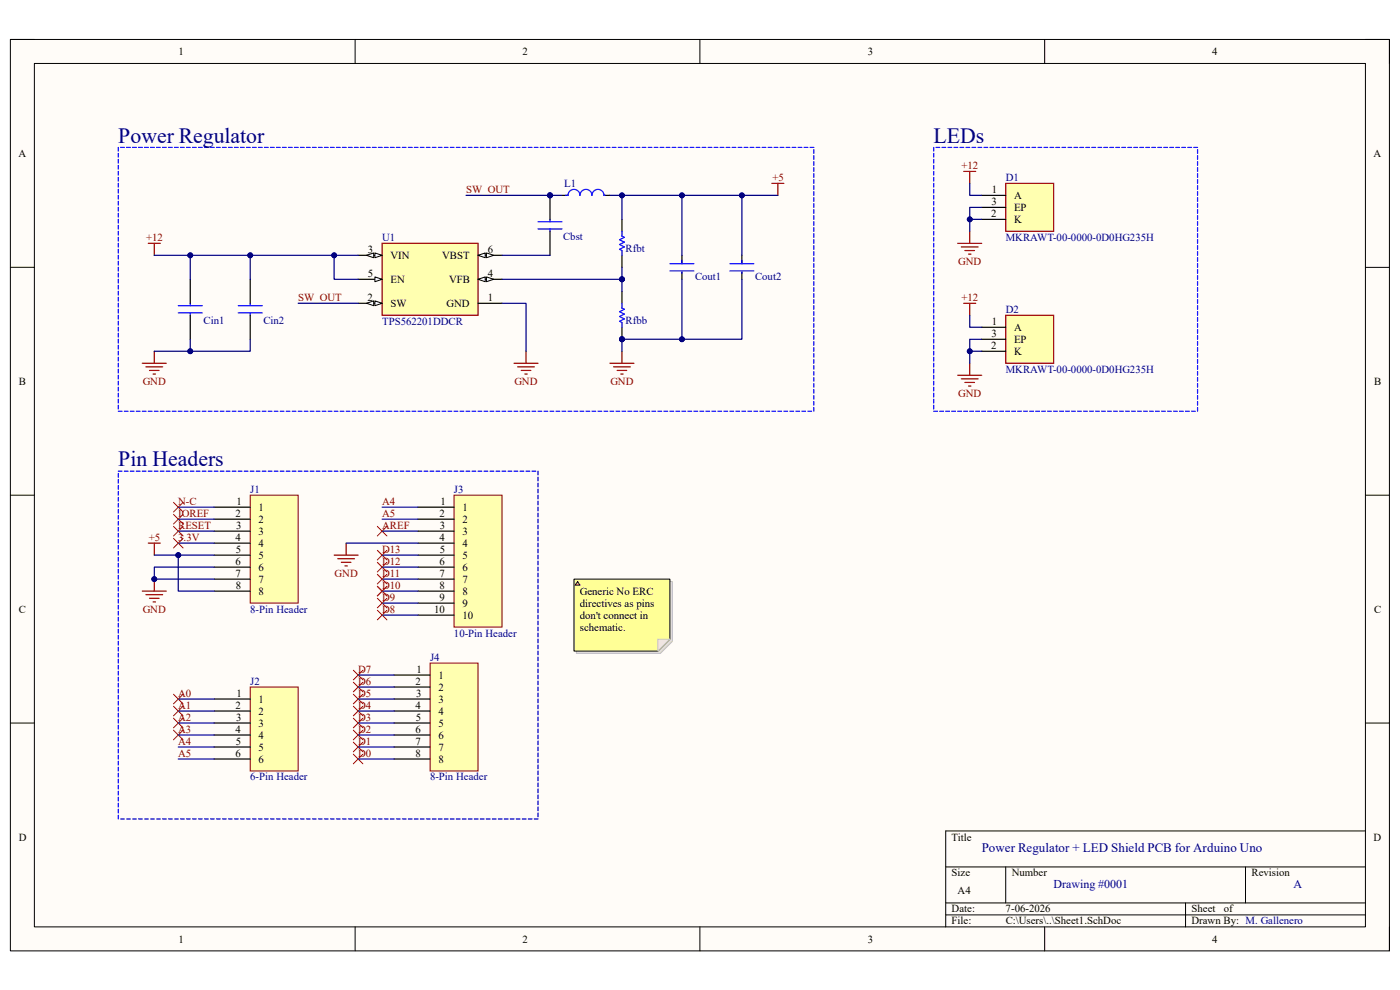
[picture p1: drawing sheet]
<svg xmlns="http://www.w3.org/2000/svg" width="297mm" height="210mm" viewBox="0 0 297 210" stroke-linecap="round" stroke-linejoin="round" font-family="sans-serif">
<path d="M2.2 8.4h292.6v193.3h-292.6z" fill-rule="evenodd" fill="#fffcf8"/>
<path d="M2.2 8.4h292.6v193.3h-292.6z" fill="none" stroke="#000" stroke-width=".21"/>
<path d="M7.3 13.5h282.4v183.1h-282.4z" fill-rule="evenodd" fill="#fffcf8"/>
<g fill="none" stroke="#000" stroke-width=".21">
<path d="M2.2 8.4h5.1M7.3 13.5h282.4v183.1h-282.4zM75.3 8.4v5.1M148.5 8.4v5.1M221.6 8.4v5.1M289.7 8.4h5.1v5.1M2.2 56.7h5.1M289.7 56.7h5.1M2.2 105h5.1M289.7 105.1h5.1M2.2 153.4h5.1M289.7 153.4h5.1"/>
<path d="M289.7 176.3h-89.1v20.3M75.3 196.6v5.1M148.5 196.6v5.1M200.6 183.9h89.1M200.6 191.5h89.1M200.6 194.1h89.1M213.4 183.9v7.6M221.6 196.6v5.1M251.5 191.5v5.1M264.2 183.9v7.6M294.8 196.6v5.1"/>
</g>
<path d="M213.4 38.9h10.1v10.2h-10.1z" fill-rule="evenodd" fill="#ffffb0"/>
<path d="M213.4 38.9h10.1v10.2h-10.1z" fill="none" stroke="#800000" stroke-width=".25"/>
<path d="M208.3 41.4h5.1M208.3 46.5h5.1M208.3 44h5.1" fill="none" stroke="#000" stroke-width=".25"/>
<path d="M213.4 66.9h10.1v10.2h-10.1z" fill-rule="evenodd" fill="#ffffb0"/>
<path d="M213.4 66.9h10.1v10.2h-10.1z" fill="none" stroke="#800000" stroke-width=".25"/>
<path d="M208.3 69.4h5.1M208.3 74.5h5.1M208.3 72h5.1" fill="none" stroke="#000" stroke-width=".25"/>
<path d="M81.1 51.6h20.3v15.3h-20.3z" fill-rule="evenodd" fill="#ffffb0"/>
<path d="M81.1 51.6h20.3v15.3h-20.3z" fill="none" stroke="#800000" stroke-width=".25"/>
<path d="M76 54.2h5.1" fill="none" stroke="#000" stroke-width=".25"/>
<path d="M79.5 53.7l1.6 .5-1.6 .5z" fill="#f8fcff"/>
<path d="M79.5 53.7l1.6 .5-1.6 .5z" fill="none" stroke="#000" stroke-width=".21"/>
<path d="M77.8 54.2l1.5-.5v1z" fill="#f8fcff"/>
<path d="M77.8 54.2l1.5-.5v1z" fill="none" stroke="#000" stroke-width=".21"/>
<path d="M76 59.3h5.1" fill="none" stroke="#000" stroke-width=".25"/>
<path d="M79.5 58.7l1.6 .6-1.6 .5z" fill="#f8fcff"/>
<path d="M79.5 58.7l1.6 .6-1.6 .5z" fill="none" stroke="#000" stroke-width=".21"/>
<path d="M76 64.3h5.1" fill="none" stroke="#000" stroke-width=".25"/>
<path d="M79.5 63.8l1.6 .5-1.6 .5z" fill="#f8fcff"/>
<path d="M79.5 63.8l1.6 .5-1.6 .5z" fill="none" stroke="#000" stroke-width=".21"/>
<path d="M77.8 64.3l1.5-.5v1z" fill="#f8fcff"/>
<path d="M77.8 64.3l1.5-.5v1z" fill="none" stroke="#000" stroke-width=".21"/>
<path d="M101.4 54.2h5.1" fill="none" stroke="#000" stroke-width=".25"/>
<path d="M101.4 54.2l1.5-.5v1z" fill="#f8fcff"/>
<path d="M101.4 54.2l1.5-.5v1z" fill="none" stroke="#000" stroke-width=".21"/>
<path d="M103.2 53.7l1.5 .5-1.5 .5z" fill="#f8fcff"/>
<path d="M103.2 53.7l1.5 .5-1.5 .5z" fill="none" stroke="#000" stroke-width=".21"/>
<path d="M101.4 59.3h5.1" fill="none" stroke="#000" stroke-width=".25"/>
<path d="M101.4 59.3l1.5-.6v1.1z" fill="#f8fcff"/>
<path d="M101.4 59.3l1.5-.6v1.1z" fill="none" stroke="#000" stroke-width=".21"/>
<path d="M103.2 58.7l1.5 .6-1.5 .5z" fill="#f8fcff"/>
<path d="M103.2 58.7l1.5 .6-1.5 .5z" fill="none" stroke="#000" stroke-width=".21"/>
<path d="M101.4 64.3h5.1" fill="none" stroke="#000" stroke-width=".25"/>
<path d="M31.5 51.6h2.5M32.7 51.6v2.6M30.2 77.1h5.1M31 77.8h3.5M31.7 78.6h2M32.5 79.3h.5M32.7 74.5v2.6M109.1 77.1h5M109.8 77.8h3.6M110.6 78.6h2M111.3 79.3h.5M111.6 74.5v2.6" fill="none" stroke="#800000" stroke-width=".25"/>
<circle cx="116.7" cy="41.4" r=".51" fill="#000080"/>
<circle cx="116.7" cy="41.4" r=".51" fill="none" stroke="#000080" stroke-width=".21"/>
<path d="M114.1 48.6h5.1M114.1 47h5.1M116.7 46.5v.5M116.7 48.6v.5" fill="none" stroke="#00f" stroke-width=".25"/>
<path d="M116.7 41.4v5.1M116.7 49.1v5.1" fill="none" stroke="#000" stroke-width=".25"/>
<circle cx="116.7" cy="41.4" r=".51" fill="#000080"/>
<circle cx="116.7" cy="41.4" r=".51" fill="none" stroke="#000080" stroke-width=".21"/>
<g fill="none" stroke="#00f" stroke-width=".25">
<path d="M142.1 55.9h5.1M142.1 57.5h5.1M144.7 55.2v.7M144.7 57.7v.3M154.8 55.9h5.1M154.8 57.5h5.1M157.4 55.2v.7M157.4 57.7v.3M37.8 66.4h5.1M37.8 64.8h5.1M40.4 64.3v.5M40.4 66.4v.5"/>
<path d="M50.5 66.4h5.1M50.5 64.8h5.1M53.1 64.3v.5M53.1 66.4v.5"/>
</g>
<path d="M40.4 59.3v5M53.1 59.3v5M144.7 54.2v1.7M144.7 57.7v1.6M157.4 54.2v1.7M157.4 57.7v1.6M40.4 66.9v5.1M53.1 66.9v5.1" fill="none" stroke="#000" stroke-width=".25"/>
<path d="M163.7 38.9h2.6M165 38.9v2.5M129.4 77.1h5.1M130.2 77.8h3.5M130.9 78.6h2.1M131.7 79.3h.5M131.9 74.5v2.6" fill="none" stroke="#800000" stroke-width=".25"/>
<circle cx="131.9" cy="72" r=".51" fill="#000080"/>
<circle cx="131.9" cy="72" r=".51" fill="none" stroke="#000080" stroke-width=".21"/>
<path d="M131.9 61.8v2.5M131.9 69.4v2.6" fill="none" stroke="#000" stroke-width=".25"/>
<circle cx="131.9" cy="72" r=".51" fill="#000080"/>
<circle cx="131.9" cy="72" r=".51" fill="none" stroke="#000080" stroke-width=".21"/>
<path d="M120 41.4h.5a1.27 1.27 0 0 1 1.3-1.2 1.27 1.27 0 0 1 1.2 1.2 1.27 1.27 0 0 1 1.3-1.2 1.27 1.27 0 0 1 1.3 1.2 1.27 1.27 0 0 1 1.3-1.2 1.27 1.27 0 0 1 1.2 1.2h.3M131.9 49.1v1l.6 .3-1.1 .5 1.1 .5-1.1 .5 1.1 .5-1.1 .5 .5 .2v1.1M131.9 64.3v1.1l.6 .2-1.1 .5 1.1 .5-1.1 .5 1.1 .5-1.1 .6 .5 .2v1" fill="none" stroke="#00f" stroke-width=".25"/>
<path d="M119.2 41.4h1.3M128.1 41.4h1.3M131.9 46.5v2.6M131.9 54.2v2.5" fill="none" stroke="#000" stroke-width=".25"/>
<g fill="none" stroke="#800000" stroke-width=".25">
<path d="M204.4 36.4h2.6M205.7 36.4v2.5M203.2 51.6h5.1M203.9 52.4h3.6M204.7 53.1h2M205.5 53.9h.5M205.7 49.1v2.5M203.2 79.6h5.1M204.4 64.3h2.6M205.7 64.3v2.6M205.7 77.1v2.5M203.9 80.4h3.6"/>
<path d="M204.7 81.1h2M205.5 81.9h.5"/>
</g>
<path d="M53.1 145.7h10.2v17.9h-10.2z" fill-rule="evenodd" fill="#ffffb0"/>
<path d="M53.1 145.7h10.2v17.9h-10.2z" fill="none" stroke="#800000" stroke-width=".21"/>
<path d="M45.5 148.3h7.6M45.5 150.8h7.6M45.5 153.4h7.6M45.5 155.9h7.6M45.5 158.5h7.6M45.5 161h7.6" fill="none" stroke="#000" stroke-width=".25"/>
<path d="M53.1 105h10.2v22.9h-10.2z" fill-rule="evenodd" fill="#ffffb0"/>
<path d="M53.1 105h10.2v22.9h-10.2z" fill="none" stroke="#800000" stroke-width=".21"/>
<path d="M45.5 107.6h7.6M45.5 110.1h7.6M45.5 112.7h7.6M45.5 115.2h7.6M45.5 117.8h7.6M45.5 120.3h7.6M45.5 122.9h7.6M45.5 125.4h7.6" fill="none" stroke="#000" stroke-width=".25"/>
<path d="M91.2 140.7h10.2v22.9h-10.2z" fill-rule="evenodd" fill="#ffffb0"/>
<path d="M91.2 140.7h10.2v22.9h-10.2z" fill="none" stroke="#800000" stroke-width=".21"/>
<path d="M83.6 143.2h7.6M83.6 145.7h7.6M83.6 148.3h7.6M83.6 150.8h7.6M83.6 153.4h7.6M83.6 155.9h7.6M83.6 158.5h7.6M83.6 161h7.6" fill="none" stroke="#000" stroke-width=".25"/>
<path d="M96.3 105h10.2v28h-10.2z" fill-rule="evenodd" fill="#ffffb0"/>
<path d="M96.3 105h10.2v28h-10.2z" fill="none" stroke="#800000" stroke-width=".21"/>
<path d="M88.7 107.6h7.6M88.7 110.1h7.6M88.7 112.7h7.6M88.7 115.2h7.6M88.7 117.8h7.6M88.7 120.3h7.6M88.7 122.9h7.6M88.7 125.4h7.6M88.7 127.9h7.6M88.7 130.5h7.6" fill="none" stroke="#000" stroke-width=".25"/>
<path d="M30.2 125.4h5.1M31 126.2h3.5M31.7 126.9h2.1M32.5 127.7h.5M32.7 122.9v2.5" fill="none" stroke="#800000" stroke-width=".25"/>
<circle cx="32.7" cy="122.9" r=".51" fill="#000080"/>
<circle cx="32.7" cy="122.9" r=".51" fill="none" stroke="#000080" stroke-width=".21"/>
<path d="M31.5 115.2h2.5M32.7 115.2v2.6M70.9 117.8h5.1M71.7 118.5h3.5M72.4 119.3h2.1M73.4 115.2v2.6M73.2 120.1h.5" fill="none" stroke="#800000" stroke-width=".25"/>
<g fill="none" stroke="#f00" stroke-width=".21">
<path d="M36.8 106.6l2 2M36.8 109.1l2 2.1M36.8 111.7l2 2M36.8 114.2l2 2M38.8 106.6l-2 2M38.8 109.1l-2 2.1M38.8 111.7l-2 2M38.8 114.2l-2 2M80.1 111.7l2 2M80.1 116.7l2 2.1M80.1 119.3l2 2M82.1 111.7l-2 2"/>
<path d="M82.1 116.7l-2 2.1M82.1 119.3l-2 2M80.1 121.8l2 2.1M80.1 124.4l2 2M80.1 126.9l2 2.1M80.1 129.5l2 2M82.1 121.8l-2 2.1M82.1 124.4l-2 2M82.1 126.9l-2 2.1M82.1 129.5l-2 2M36.8 147.3l2 2M36.8 149.8l2 2.1"/>
<path d="M36.8 152.4l2 2M36.8 154.9l2 2M38.8 154.9l-2 2M38.8 147.3l-2 2M38.8 149.8l-2 2.1M38.8 152.4l-2 2M75 142.2l2 2M75 144.7l2 2.1M75 147.3l2 2M75 149.8l2 2.1M75 152.4l2 2M75 154.9l2 2"/>
<path d="M75 157.5l2 2M75 160l2 2M77 142.2l-2 2M77 144.7l-2 2.1M77 147.3l-2 2M77 149.8l-2 2.1M77 152.4l-2 2M77 154.9l-2 2M77 157.5l-2 2M77 160l-2 2"/>
</g>
<g fill="none" stroke="#00f" stroke-width=".25">
<path d="M25.1 31.3v.8M25.1 32.5v.8M25.1 33.8v.8M25.1 35.1v.8M25.1 36.4v.8M25.1 37.6v.8M25.1 38.9v.8M25.6 31.3h.8M26.8 31.3h.8M28.1 31.3h.8M29.4 31.3h.8M30.7 31.3h.8"/>
<path d="M31.9 31.3h.8M33.2 31.3h.8M34.5 31.3h.8M35.8 31.3h.7M37 31.3h.8M38.3 31.3h.8M39.6 31.3h.8M40.8 31.3h.8M42.1 31.3h.8M43.4 31.3h.8M44.7 31.3h.8M45.9 31.3h.8"/>
<path d="M47.2 31.3h.8M48.5 31.3h.8M49.7 31.3h.8M51 31.3h.8M52.3 31.3h.8M53.6 31.3h.8M54.8 31.3h.8M56.1 31.3h.8M57.4 31.3h.8M58.6 31.3h.8M59.9 31.3h.8M61.2 31.3h.8"/>
<path d="M62.5 31.3h.8M63.7 31.3h.8M65 31.3h.8M66.3 31.3h.8M67.6 31.3h.7M68.8 31.3h.8M70.1 31.3h.8M71.4 31.3h.8M72.6 31.3h.8M73.9 31.3h.8M75.2 31.3h.8M76.5 31.3h.8"/>
<path d="M77.7 31.3h.8M79 31.3h.8M80.3 31.3h.8M81.5 31.3h.8M82.8 31.3h.8M84.1 31.3h.8M85.4 31.3h.8M86.6 31.3h.8M87.9 31.3h.8M89.2 31.3h.8M90.5 31.3h.7M91.7 31.3h.8"/>
<path d="M93 31.3h.8M94.3 31.3h.8M95.5 31.3h.8M96.8 31.3h.8M98.1 31.3h.8M99.4 31.3h.7M100.6 31.3h.8M101.9 31.3h.8M103.2 31.3h.8M104.4 31.3h.8M105.7 31.3h.8M107 31.3h.8"/>
<path d="M108.3 31.3h.8M109.5 31.3h.8M110.8 31.3h.8M112.1 31.3h.8M113.3 31.3h.8M114.6 31.3h.8M115.9 31.3h.8M117.2 31.3h.8M118.4 31.3h.8M119.7 31.3h.8M121 31.3h.8M122.2 31.3h.8"/>
<path d="M123.5 31.3h.8M124.8 31.3h.8M126.1 31.3h.8M127.3 31.3h.8M128.6 31.3h.8M129.9 31.3h.8M131.2 31.3h.7M132.4 31.3h.8M133.7 31.3h.8M135 31.3h.8M136.2 31.3h.8M137.5 31.3h.8"/>
<path d="M138.8 31.3h.8M140.1 31.3h.8M141.3 31.3h.8M142.6 31.3h.8M143.9 31.3h.8M145.1 31.3h.8M146.4 31.3h.8M147.7 31.3h.8M149 31.3h.8M150.2 31.3h.8M151.5 31.3h.8M152.8 31.3h.8"/>
<path d="M154 31.3h.8M155.3 31.3h.8M156.6 31.3h.8M157.9 31.3h.8M159.1 31.3h.8M160.4 31.3h.8M161.7 31.3h.8M163 31.3h.7M164.2 31.3h.8M165.5 31.3h.8M166.8 31.3h.8M168 31.3h.8"/>
<path d="M169.3 31.3h.8M170.6 31.3h.8M171.9 31.3h.8M172.7 31.7v.8M172.7 33v.8M172.7 34.3v.8M172.7 35.6v.8M172.7 36.8v.8M172.7 38.1v.8M172.7 39.4v.8M198.1 31.3v.8M198.1 32.5v.8"/>
<path d="M198.1 33.8v.8M198.1 35.1v.8M198.1 36.4v.8M198.1 37.6v.8M198.1 38.9v.8M198.6 31.3h.8M199.8 31.3h.8M201.1 31.3h.8M202.4 31.3h.8M203.7 31.3h.7M204.9 31.3h.8M206.2 31.3h.8"/>
<path d="M207.5 31.3h.8M208.7 31.3h.8M210 31.3h.8M211.3 31.3h.8M212.6 31.3h.8M213.8 31.3h.8M215.1 31.3h.8M216.4 31.3h.8M217.6 31.3h.9M218.9 31.3h.8M220.2 31.3h.8M221.5 31.3h.8"/>
<path d="M222.7 31.3h.8M224 31.3h.8M225.3 31.3h.8M226.6 31.3h.8M227.8 31.3h.8M229.1 31.3h.8M230.4 31.3h.8M231.6 31.3h.8M232.9 31.3h.8M234.2 31.3h.8M235.5 31.3h.8M236.7 31.3h.8"/>
<path d="M238 31.3h.8M239.3 31.3h.8M240.5 31.3h.8M241.8 31.3h.8M243.1 31.3h.8M244.4 31.3h.8M245.6 31.3h.8M246.9 31.3h.8M248.2 31.3h.8M249.4 31.3h.8M250.7 31.3h.8M252 31.3h.8"/>
<path d="M253.3 31.3h.8M254.1 31.7v.8M254.1 33v.8M254.1 34.3v.8M254.1 35.6v.8M254.1 36.8v.8M254.1 38.1v.8M254.1 39.4v.8M25.1 40.2v.8M25.1 41.4v.8M25.1 42.7v.8M25.1 44v.8"/>
<path d="M25.1 45.3v.8M25.1 46.5v.8M25.1 47.8v.8M25.1 49.1v.8M25.1 50.3v.8M25.1 51.6v.8M25.1 52.9v.8M25.1 54.2v.8M25.1 55.4v.8M25.1 56.7v.8M25.1 58v.8M25.1 59.3v.7"/>
<path d="M172.7 40.7v.7M172.7 41.9v.8M172.7 43.2v.8M172.7 44.5v.8M172.7 45.7v.8M172.7 47v.8M172.7 48.3v.8M172.7 49.6v.8M172.7 50.8v.8M172.7 52.1v.8M172.7 53.4v.8M172.7 54.6v.8"/>
<path d="M172.7 55.9v.8M172.7 57.2v.8M172.7 58.5v.8M172.7 59.7v.8M198.1 40.2v.8M198.1 41.4v.8M198.1 42.7v.8M198.1 44v.8M198.1 45.3v.8M198.1 46.5v.8M198.1 47.8v.8M198.1 49.1v.8"/>
<path d="M198.1 50.4v.7M198.1 51.6v.8M198.1 52.9v.8M198.1 54.2v.8M198.1 55.4v.8M198.1 56.7v.8M198.1 58v.8M198.1 59.3v.7M254.1 40.7v.7M254.1 41.9v.8M254.1 43.2v.8M254.1 44.5v.8"/>
<path d="M254.1 45.7v.8M254.1 47v.8M254.1 48.3v.8M254.1 49.6v.8M254.1 50.8v.8M254.1 52.1v.8M254.1 53.4v.8M254.1 54.6v.8M254.1 55.9v.8M254.1 57.2v.8M254.1 58.5v.8M254.1 59.7v.8"/>
<path d="M25.1 60.5v.8M25.1 61.8v.8M25.1 63.1v.8M25.1 64.3v.8M25.1 65.6v.8M25.1 66.9v.8M25.1 68.2v.8M25.1 69.4v.8M25.1 70.7v.8M25.1 72v.8M25.1 73.2v.8M25.1 74.5v.8"/>
<path d="M25.1 75.8v.8M25.1 77.1v.8M25.1 78.3v.8M25.1 79.6v.8M172.7 61v.8M172.7 62.3v.8M172.7 63.5v.8M172.7 64.8v.8M172.7 66.1v.8M172.7 67.4v.8M172.7 68.6v.8M172.7 69.9v.8"/>
<path d="M172.7 71.2v.8M172.7 72.4v.8M172.7 73.7v.8M172.7 75v.8M172.7 76.3v.8M172.7 77.5v.8M172.7 78.8v.8M198.1 60.5v.8M198.1 61.8v.8M198.1 63.1v.8M198.1 64.3v.8M198.1 65.6v.8"/>
<path d="M198.1 66.9v.8M198.1 68.2v.8M198.1 69.4v.8M198.1 70.7v.8M198.1 72v.8M198.1 73.2v.8M198.1 74.5v.8M198.1 75.8v.8M198.1 77.1v.8M198.1 78.3v.8M198.1 79.6v.8M254.1 61v.8"/>
<path d="M254.1 62.3v.8M254.1 63.6v.7M254.1 64.8v.8M254.1 66.1v.8M254.1 67.4v.8M254.1 68.6v.8M254.1 69.9v.8M254.1 71.2v.8M254.1 72.5v.7M254.1 73.7v.8M254.1 75v.8M254.1 76.3v.8"/>
<path d="M254.1 77.5v.8M254.1 78.8v.8M25.1 80.9v.8M25.1 82.1v.8M25.1 83.4v.8M25.1 84.7v.8M25.1 86v.8M25.1 87.2h.8M26.4 87.2h.8M27.6 87.2h.8M28.9 87.2h.8M30.2 87.2h.8"/>
<path d="M31.5 87.2h.8M32.7 87.2h.8M34 87.2h.8M35.3 87.2h.8M36.5 87.2h.8M37.8 87.2h.8M39.1 87.2h.8M40.4 87.2h.8M41.6 87.2h.8M42.9 87.2h.8M44.2 87.2h.8M45.5 87.2h.7"/>
<path d="M46.7 87.2h.8M48 87.2h.8M49.3 87.2h.8M50.5 87.2h.8M51.8 87.2h.8M53.1 87.2h.8M54.4 87.2h.7M55.6 87.2h.8M56.9 87.2h.8M58.2 87.2h.8M59.4 87.2h.8M60.7 87.2h.8"/>
<path d="M62 87.2h.8M63.3 87.2h.8M64.5 87.2h.8M65.8 87.2h.8M67.1 87.2h.8M68.3 87.2h.8M69.6 87.2h.8M70.9 87.2h.8M72.2 87.2h.8M73.4 87.2h.8M74.7 87.2h.8M76 87.2h.8"/>
<path d="M77.3 87.2h.7M78.5 87.2h.8M79.8 87.2h.8M81.1 87.2h.8M82.3 87.2h.8M83.6 87.2h.8M84.9 87.2h.8M86.2 87.2h.8M87.4 87.2h.8M88.7 87.2h.8M90 87.2h.8M91.2 87.2h.8"/>
<path d="M92.5 87.2h.8M93.8 87.2h.8M95.1 87.2h.8M96.3 87.2h.8M97.6 87.2h.8M98.9 87.2h.8M100.1 87.2h.8M101.4 87.2h.8M102.7 87.2h.8M104 87.2h.8M105.2 87.2h.8M106.5 87.2h.8"/>
<path d="M107.8 87.2h.8M109.1 87.2h.7M110.3 87.2h.8M111.6 87.2h.8M112.9 87.2h.8M114.1 87.2h.8M115.4 87.2h.8M116.7 87.2h.8M118 87.2h.8M119.2 87.2h.8M120.5 87.2h.8M121.8 87.2h.8"/>
<path d="M123 87.2h.8M124.3 87.2h.8M125.6 87.2h.8M126.9 87.2h.8M128.1 87.2h.8M129.4 87.2h.8M130.7 87.2h.8M131.9 87.2h.8M133.2 87.2h.8M134.5 87.2h.8M135.8 87.2h.8M137 87.2h.8"/>
<path d="M138.3 87.2h.8M139.6 87.2h.8M140.9 87.2h.7M142.1 87.2h.8M143.4 87.2h.8M144.7 87.2h.8M145.9 87.2h.8M147.2 87.2h.8M148.5 87.2h.8M149.8 87.2h.7M151 87.2h.8M152.3 87.2h.8"/>
<path d="M153.6 87.2h.8M154.8 87.2h.8M156.1 87.2h.8M157.4 87.2h.8M158.7 87.2h.8M159.9 87.2h.8M161.2 87.2h.8M162.5 87.2h.8M163.7 87.2h.8M165 87.2h.8M166.3 87.2h.8M167.6 87.2h.8"/>
<path d="M168.8 87.2h.8M170.1 87.2h.8M171.4 87.2h.8M172.7 80.1v.8M172.7 81.4v.7M172.7 82.6v.8M172.7 83.9v.8M172.7 85.2v.8M172.7 86.4v.8M198.1 87.2h.8M198.1 80.9v.8M198.1 82.1v.8"/>
<path d="M198.1 83.4v.8M198.1 84.7v.8M198.1 86v.8M199.4 87.2h.8M200.6 87.2h.8M201.9 87.2h.8M203.2 87.2h.8M204.4 87.2h.9M205.7 87.2h.8M207 87.2h.8M208.3 87.2h.8M209.5 87.2h.8"/>
<path d="M210.8 87.2h.8M212.1 87.2h.8M213.4 87.2h.8M214.6 87.2h.8M215.9 87.2h.8M217.2 87.2h.8M218.5 87.2h.7M219.7 87.2h.8M221 87.2h.8M222.3 87.2h.8M223.5 87.2h.8M224.8 87.2h.8"/>
<path d="M226.1 87.2h.8M227.4 87.2h.7M228.6 87.2h.8M229.9 87.2h.8M231.2 87.2h.8M232.4 87.2h.8M233.7 87.2h.8M235 87.2h.8M236.3 87.2h.7M237.5 87.2h.8M238.8 87.2h.8M240.1 87.2h.8"/>
<path d="M241.3 87.2h.8M242.6 87.2h.8M243.9 87.2h.8M245.2 87.2h.8M246.4 87.2h.8M247.7 87.2h.8M249 87.2h.8M250.2 87.2h.8M251.5 87.2h.8M252.8 87.2h.8M254.1 80.1v.8M254.1 81.4v.7"/>
<path d="M254.1 82.6v.8M254.1 83.9v.8M254.1 85.2v.8M254.1 86.4v.8"/>
</g>
<path d="M70.9 54.2v5.1h5.1M63.3 64.3h12.7M106.5 64.3h5.1v10.2" fill="none" stroke="#000080" stroke-width=".25"/>
<circle cx="70.9" cy="54.2" r=".51" fill="#000080"/>
<circle cx="70.9" cy="54.2" r=".51" fill="none" stroke="#000080" stroke-width=".21"/>
<path d="M32.7 54.2h43.3" fill="none" stroke="#000080" stroke-width=".25"/>
<circle cx="70.9" cy="54.2" r=".51" fill="#000080"/>
<circle cx="70.9" cy="54.2" r=".51" fill="none" stroke="#000080" stroke-width=".21"/>
<circle cx="53.1" cy="54.2" r=".51" fill="#000080"/>
<circle cx="53.1" cy="54.2" r=".51" fill="none" stroke="#000080" stroke-width=".21"/>
<circle cx="40.4" cy="54.2" r=".51" fill="#000080"/>
<circle cx="40.4" cy="54.2" r=".51" fill="none" stroke="#000080" stroke-width=".21"/>
<path d="M98.9 41.4h17.8M106.5 54.2h10.2" fill="none" stroke="#000080" stroke-width=".25"/>
<circle cx="116.7" cy="41.4" r=".51" fill="#000080"/>
<circle cx="116.7" cy="41.4" r=".51" fill="none" stroke="#000080" stroke-width=".21"/>
<path d="M53.1 54.2v5.1" fill="none" stroke="#000080" stroke-width=".25"/>
<circle cx="53.1" cy="54.2" r=".51" fill="#000080"/>
<circle cx="53.1" cy="54.2" r=".51" fill="none" stroke="#000080" stroke-width=".21"/>
<path d="M40.4 72v2.5" fill="none" stroke="#000080" stroke-width=".25"/>
<circle cx="40.4" cy="74.5" r=".51" fill="#000080"/>
<circle cx="40.4" cy="74.5" r=".51" fill="none" stroke="#000080" stroke-width=".21"/>
<path d="M40.4 54.2v5.1" fill="none" stroke="#000080" stroke-width=".25"/>
<circle cx="40.4" cy="54.2" r=".51" fill="#000080"/>
<circle cx="40.4" cy="54.2" r=".51" fill="none" stroke="#000080" stroke-width=".21"/>
<path d="M53.1 72v2.5h-20.4" fill="none" stroke="#000080" stroke-width=".25"/>
<circle cx="40.4" cy="74.5" r=".51" fill="#000080"/>
<circle cx="40.4" cy="74.5" r=".51" fill="none" stroke="#000080" stroke-width=".21"/>
<path d="M116.7 41.4h2.5" fill="none" stroke="#000080" stroke-width=".25"/>
<circle cx="116.7" cy="41.4" r=".51" fill="#000080"/>
<circle cx="116.7" cy="41.4" r=".51" fill="none" stroke="#000080" stroke-width=".21"/>
<path d="M129.4 41.4h35.6" fill="none" stroke="#000080" stroke-width=".25"/>
<circle cx="131.9" cy="41.4" r=".51" fill="#000080"/>
<circle cx="131.9" cy="41.4" r=".51" fill="none" stroke="#000080" stroke-width=".21"/>
<circle cx="144.7" cy="41.4" r=".51" fill="#000080"/>
<circle cx="144.7" cy="41.4" r=".51" fill="none" stroke="#000080" stroke-width=".21"/>
<circle cx="157.4" cy="41.4" r=".51" fill="#000080"/>
<circle cx="157.4" cy="41.4" r=".51" fill="none" stroke="#000080" stroke-width=".21"/>
<path d="M131.9 59.3v2.5" fill="none" stroke="#000080" stroke-width=".25"/>
<circle cx="131.9" cy="59.3" r=".51" fill="#000080"/>
<circle cx="131.9" cy="59.3" r=".51" fill="none" stroke="#000080" stroke-width=".21"/>
<path d="M131.9 56.7v2.6" fill="none" stroke="#000080" stroke-width=".25"/>
<circle cx="131.9" cy="59.3" r=".51" fill="#000080"/>
<circle cx="131.9" cy="59.3" r=".51" fill="none" stroke="#000080" stroke-width=".21"/>
<path d="M131.9 72v2.5" fill="none" stroke="#000080" stroke-width=".25"/>
<circle cx="131.9" cy="72" r=".51" fill="#000080"/>
<circle cx="131.9" cy="72" r=".51" fill="none" stroke="#000080" stroke-width=".21"/>
<path d="M106.5 59.3h25.4" fill="none" stroke="#000080" stroke-width=".25"/>
<circle cx="131.9" cy="59.3" r=".51" fill="#000080"/>
<circle cx="131.9" cy="59.3" r=".51" fill="none" stroke="#000080" stroke-width=".21"/>
<path d="M144.7 59.3v12.7h-12.8" fill="none" stroke="#000080" stroke-width=".25"/>
<circle cx="131.9" cy="72" r=".51" fill="#000080"/>
<circle cx="131.9" cy="72" r=".51" fill="none" stroke="#000080" stroke-width=".21"/>
<circle cx="144.7" cy="72" r=".51" fill="#000080"/>
<circle cx="144.7" cy="72" r=".51" fill="none" stroke="#000080" stroke-width=".21"/>
<path d="M144.7 41.4v12.8" fill="none" stroke="#000080" stroke-width=".25"/>
<circle cx="144.7" cy="41.4" r=".51" fill="#000080"/>
<circle cx="144.7" cy="41.4" r=".51" fill="none" stroke="#000080" stroke-width=".21"/>
<path d="M157.4 59.3v12.7h-12.7" fill="none" stroke="#000080" stroke-width=".25"/>
<circle cx="144.7" cy="72" r=".51" fill="#000080"/>
<circle cx="144.7" cy="72" r=".51" fill="none" stroke="#000080" stroke-width=".21"/>
<path d="M157.4 41.4v12.8" fill="none" stroke="#000080" stroke-width=".25"/>
<circle cx="157.4" cy="41.4" r=".51" fill="#000080"/>
<circle cx="157.4" cy="41.4" r=".51" fill="none" stroke="#000080" stroke-width=".21"/>
<path d="M205.7 38.9v2.5h2.6M208.3 46.5h-2.6v2.6" fill="none" stroke="#000080" stroke-width=".25"/>
<circle cx="205.7" cy="46.5" r=".51" fill="#000080"/>
<circle cx="205.7" cy="46.5" r=".51" fill="none" stroke="#000080" stroke-width=".21"/>
<path d="M208.3 44h-2.6v2.5" fill="none" stroke="#000080" stroke-width=".25"/>
<circle cx="205.7" cy="46.5" r=".51" fill="#000080"/>
<circle cx="205.7" cy="46.5" r=".51" fill="none" stroke="#000080" stroke-width=".21"/>
<path d="M205.7 66.9v2.5h2.6M208.3 72h-2.6v5.1" fill="none" stroke="#000080" stroke-width=".25"/>
<circle cx="205.7" cy="74.5" r=".51" fill="#000080"/>
<circle cx="205.7" cy="74.5" r=".51" fill="none" stroke="#000080" stroke-width=".21"/>
<path d="M205.7 74.5h2.6" fill="none" stroke="#000080" stroke-width=".25"/>
<circle cx="205.7" cy="74.5" r=".51" fill="#000080"/>
<circle cx="205.7" cy="74.5" r=".51" fill="none" stroke="#000080" stroke-width=".21"/>
<path d="M32.7 117.8h12.8M37.8 107.6h7.7M37.8 110.1h7.7M37.8 112.7h7.7M37.8 115.2h7.7" fill="none" stroke="#000080" stroke-width=".25"/>
<circle cx="37.8" cy="117.8" r=".51" fill="#000080"/>
<circle cx="37.8" cy="117.8" r=".51" fill="none" stroke="#000080" stroke-width=".21"/>
<path d="M45.5 120.3h-12.8v2.6h12.8" fill="none" stroke="#000080" stroke-width=".25"/>
<circle cx="32.7" cy="122.9" r=".51" fill="#000080"/>
<circle cx="32.7" cy="122.9" r=".51" fill="none" stroke="#000080" stroke-width=".21"/>
<path d="M37.8 117.8v7.6h7.7" fill="none" stroke="#000080" stroke-width=".25"/>
<circle cx="37.8" cy="117.8" r=".51" fill="#000080"/>
<circle cx="37.8" cy="117.8" r=".51" fill="none" stroke="#000080" stroke-width=".21"/>
<g fill="none" stroke="#000080" stroke-width=".25">
<path d="M131.9 41.4v5.1M73.4 115.2h15.3M81.1 107.6h7.6M81.1 110.1h7.6M81.1 112.7h7.6M81.1 117.8h7.6M81.1 120.3h7.6M81.1 122.9h7.6M81.1 125.4h7.6M81.1 127.9h7.6M81.1 130.5h7.6M37.8 148.3h7.7"/>
<path d="M37.8 150.8h7.7M37.8 153.4h7.7M37.8 155.9h7.7M37.8 158.5h7.7M76 148.3h7.6M76 150.8h7.6M76 153.4h7.6M76 155.9h7.6M76 158.5h7.6M76 143.2h7.6M76 145.7h7.6M37.8 161h7.7"/>
<path d="M76 161h7.6"/>
</g>
<circle cx="131.9" cy="41.4" r=".51" fill="#000080"/>
<circle cx="131.9" cy="41.4" r=".51" fill="none" stroke="#000080" stroke-width=".21"/>
<g fill="none" stroke="#00f" stroke-width=".25">
<path d="M25.1 100h.8M26.4 100h.8M27.6 100h.8M28.9 100h.8M30.2 100h.8M31.5 100h.8M32.7 100h.8M34 100h.8M35.3 100h.8M36.5 100h.8M37.8 100h.8M39.1 100h.8"/>
<path d="M40.4 100h.8M41.6 100h.8M42.9 100h.8M44.2 100h.8M45.5 100h.7M46.7 100h.8M48 100h.8M49.3 100h.8M50.5 100h.8M51.8 100h.8M53.1 100h.8M54.4 100h.7"/>
<path d="M55.6 100h.8M56.9 100h.8M58.2 100h.8M59.4 100h.8M60.7 100h.8M62 100h.8M63.3 100h.8M64.5 100h.8M65.8 100h.8M67.1 100h.8M68.3 100h.8M69.6 100h.8"/>
<path d="M70.9 100h.8M72.2 100h.8M73.4 100h.8M74.7 100h.8M76 100h.8M77.3 100h.7M78.5 100h.8M79.8 100h.8M81.1 100h.8M82.3 100h.8M83.6 100h.8M84.9 100h.8"/>
<path d="M86.2 100h.8M87.4 100h.8M88.7 100h.8M90 100h.8M91.2 100h.8M92.5 100h.8M93.8 100h.8M95.1 100h.8M96.3 100h.8M97.6 100h.8M98.9 100h.8M100.1 100h.8"/>
<path d="M101.4 100h.8M102.7 100h.8M104 100h.8M105.2 100h.8M106.5 100h.8M107.8 100h.8M109.1 100h.7M110.3 100h.8M111.6 100h.8M112.9 100h.8M114.1 100v.8M25.1 100.4v.8"/>
<path d="M25.1 101.7v.8M25.1 103v.8M25.1 104.3v.7M25.1 105.5v.8M25.1 106.8v.8M25.1 108.1v.8M25.1 109.3v.8M25.1 110.6v.8M25.1 111.9v.8M25.1 113.2v.8M25.1 114.4v.8M25.1 115.7v.8"/>
<path d="M25.1 117v.8M25.1 118.2v.8M25.1 119.5v.8M114.1 101.2v.8M114.1 102.5v.8M114.1 103.8v.8M114.1 105v.8M114.1 106.3v.8M114.1 107.6v.8M114.1 108.9v.8M114.1 110.1v.8M114.1 111.4v.8"/>
<path d="M114.1 112.7v.8M114.1 114v.7M114.1 115.2v.8M114.1 116.5v.8M114.1 117.8v.8M114.1 119v.8M25.1 120.8v.8M25.1 122.1v.8M25.1 123.3v.8M25.1 124.6v.8M25.1 125.9v.8M25.1 127.1v.8"/>
<path d="M25.1 128.4v.8M25.1 129.7v.8M25.1 131v.8M25.1 132.2v.8M25.1 133.5v.8M25.1 134.8v.8M25.1 136v.8M25.1 137.3v.8M25.1 138.6v.8M25.1 139.9v.8M114.1 120.3v.8M114.1 121.6v.8"/>
<path d="M114.1 122.9v.8M114.1 124.1v.8M114.1 125.4v.8M114.1 126.7v.8M114.1 127.9v.8M114.1 129.2v.8M114.1 130.5v.8M114.1 131.8v.8M114.1 133v.8M114.1 134.3v.8M114.1 135.6v.8M114.1 136.8v.8"/>
<path d="M114.1 138.1v.8M114.1 139.4v.8M25.1 141.1v.8M25.1 142.4v.8M25.1 143.7v.8M25.1 145v.7M25.1 146.2v.8M25.1 147.5v.8M25.1 148.8v.8M25.1 150v.8M25.1 151.3v.8M25.1 152.6v.8"/>
<path d="M25.1 153.9v.8M25.1 155.1v.8M25.1 156.4v.8M25.1 157.7v.8M25.1 158.9v.8M114.1 140.7v.8M114.1 141.9v.8M114.1 143.2v.8M114.1 144.5v.8M114.1 145.7v.8M114.1 147v.8M114.1 148.3v.8"/>
<path d="M114.1 149.6v.8M114.1 150.8v.8M114.1 152.1v.8M114.1 153.4v.8M114.1 154.7v.7M114.1 155.9v.8M114.1 157.2v.8M114.1 158.5v.8M114.1 159.7v.8M25.1 160.2v.8M25.1 161.5v.8M25.1 162.8v.8"/>
<path d="M25.1 164v.8M25.1 165.3v.8M25.1 166.6v.8M25.1 167.9v.7M25.1 169.1v.8M25.1 170.4v.8M25.1 171.7v.8M25.1 172.9v.8M25.6 173.7h.8M26.8 173.7h.8M28.1 173.7h.8M29.4 173.7h.8"/>
<path d="M30.7 173.7h.8M31.9 173.7h.8M33.2 173.7h.8M34.5 173.7h.8M35.8 173.7h.8M37 173.7h.8M38.3 173.7h.8M39.6 173.7h.8M40.8 173.7h.8M42.1 173.7h.8M43.4 173.7h.8M44.7 173.7h.8"/>
<path d="M45.9 173.7h.8M47.2 173.7h.8M48.5 173.7h.8M49.8 173.7h.7M51 173.7h.8M52.3 173.7h.8M53.6 173.7h.8M54.8 173.7h.8M56.1 173.7h.8M57.4 173.7h.8M58.7 173.7h.7M59.9 173.7h.8"/>
<path d="M61.2 173.7h.8M62.5 173.7h.8M63.7 173.7h.8M65 173.7h.8M66.3 173.7h.8M67.6 173.7h.7M68.8 173.7h.8M70.1 173.7h.8M71.4 173.7h.8M72.6 173.7h.8M73.9 173.7h.8M75.2 173.7h.8"/>
<path d="M76.5 173.7h.8M77.7 173.7h.8M79 173.7h.8M80.3 173.7h.8M81.5 173.7h.8M82.8 173.7h.8M84.1 173.7h.8M85.4 173.7h.8M86.6 173.7h.8M87.9 173.7h.8M89.2 173.7h.8M90.5 173.7h.7"/>
<path d="M91.7 173.7h.8M93 173.7h.8M94.3 173.7h.8M95.5 173.7h.8M96.8 173.7h.8M98.1 173.7h.8M99.4 173.7h.8M100.6 173.7h.8M101.9 173.7h.8M103.2 173.7h.8M104.4 173.7h.8M105.7 173.7h.8"/>
<path d="M107 173.7h.8M108.3 173.7h.8M109.5 173.7h.8M110.8 173.7h.8M112.1 173.7h.8M113.3 173.7h.8M114.1 161v.8M114.1 162.3v.8M114.1 163.6v.8M114.1 164.8v.8M114.1 166.1v.8M114.1 167.4v.8"/>
<path d="M114.1 168.6v.8M114.1 169.9v.8M114.1 171.2v.8M114.1 172.5v.8"/>
</g>
<path d="M122.3 123.4h20.3v12.7l-2.5 2.5h-17.8z" fill-rule="evenodd" fill="#e0ddd7"/>
<path d="M122.3 123.4h20.3v12.7l-2.5 2.5h-17.8z" fill="none" stroke="#bfbdba" stroke-width=".21"/>
<path d="M121.8 122.9h20.3v12.7l-2.5 2.5h-17.8z" fill-rule="evenodd" fill="#ffff96"/>
<path d="M121.8 122.9h20.3v12.7l-2.5 2.5h-17.8z" fill="none" stroke="#000" stroke-width=".21"/>
<path d="M139.6 135.6h2.5l-2.5 2.5z" fill="#f2f0d8"/>
<path d="M139.6 135.6h2.5l-2.5 2.5z" fill="none" stroke="#bfbdba" stroke-width=".21"/>
<path d="M122.5 123.4l.5 .7h-1z" fill="#ffcc78"/>
<path d="M122.5 123.4l.5 .7h-1z" fill="none" stroke="#300" stroke-width=".21"/>
<g font-size="4.6" fill="#000080">
<text x="25.1" y="30.3">Power Regulator</text>
<text x="198.1" y="30.3">LEDs</text>
<text x="25.1" y="98.9">Pin Headers</text>
</g>
<text font-size="2.8" fill="#000080" x="208.3" y="180.8">Power Regulator + LED Shield PCB for Arduino Uno</text>
<g font-size="2.5" fill="#000080">
<text x="223.5" y="188.4">Drawing #0001</text>
<text x="274.4" y="188.4">A</text>
</g>
<g font-size="2.3">
<text x="37.9" y="11.7">1</text>
<text x="110.9" y="11.7">2</text>
<text x="184.1" y="11.7">3</text>
<text x="257.1" y="11.7">4</text>
<text x="3.9" y="33.3">A</text>
<text x="291.4" y="33.3">A</text>
<text x="210.4" y="40.9">1</text>
<text x="210.3" y="46">2</text>
<text x="210.4" y="43.5">3</text>
<text x="215.1" y="42.2">A</text>
<text x="215.1" y="47.3">K</text>
<text x="215.1" y="44.7">EP</text>
<text x="78.1" y="53.6">3</text>
<text x="103.5" y="53.6">6</text>
<text x="78" y="58.7">5</text>
<text x="82.8" y="54.9">VIN</text>
<text x="82.8" y="60">EN</text>
<text x="93.8" y="54.9">VBST</text>
<text x="95.3" y="60">VFB</text>
<text x="103.5" y="58.7">4</text>
<text x="78" y="63.8">2</text>
<text x="82.8" y="65.1">SW</text>
<text x="94.7" y="65.1">GND</text>
<text x="103.5" y="63.8">1</text>
<text x="210.4" y="71.5">3</text>
<text x="210.4" y="68.9">1</text>
<text x="215.1" y="70.2">A</text>
<text x="210.3" y="74">2</text>
<text x="215.1" y="75.3">K</text>
<text x="215.1" y="72.7">EP</text>
<text x="4" y="81.6">B</text>
<text x="291.5" y="81.6">B</text>
<text x="50.2" y="107.1">1</text>
<text x="93.4" y="107.1">1</text>
<text x="50" y="109.6">2</text>
<text x="50.1" y="112.1">3</text>
<text x="54.9" y="108.3">1</text>
<text x="54.9" y="110.9">2</text>
<text x="54.9" y="113.4">3</text>
<text x="93.3" y="109.6">2</text>
<text x="93.3" y="112.1">3</text>
<text x="98.1" y="108.3">1</text>
<text x="98.1" y="110.9">2</text>
<text x="98.1" y="113.4">3</text>
<text x="50" y="114.7">4</text>
<text x="50" y="119.8">6</text>
<text x="50" y="117.3">5</text>
<text x="54.9" y="116">4</text>
<text x="54.9" y="118.5">5</text>
<text x="93.2" y="114.7">4</text>
<text x="93.2" y="119.8">6</text>
<text x="93.3" y="117.3">5</text>
<text x="98.1" y="116">4</text>
<text x="98.1" y="118.5">5</text>
<text x="50" y="122.3">7</text>
<text x="50" y="124.9">8</text>
<text x="54.9" y="121.1">6</text>
<text x="54.9" y="123.6">7</text>
<text x="93.3" y="122.3">7</text>
<text x="93.3" y="124.9">8</text>
<text x="98.1" y="121.1">6</text>
<text x="98.1" y="123.6">7</text>
<text x="4" y="130">C</text>
<text x="54.9" y="126.2">8</text>
<text x="92.1" y="130">10</text>
<text x="93.3" y="127.4">9</text>
<text x="98.1" y="126.2">8</text>
<text x="98.1" y="128.7">9</text>
<text x="98.1" y="131.2">10</text>
<text x="123" y="126.2">Generic No ERC</text>
<text x="123" y="128.7">directives as pins</text>
<text x="123" y="131.2">don't connect in</text>
<text x="291.5" y="130">C</text>
<text x="123" y="133.8">schematic.</text>
<text x="88.3" y="142.7">1</text>
<text x="93" y="144">1</text>
<text x="50.2" y="147.8">1</text>
<text x="54.9" y="149.1">1</text>
<text x="88.1" y="145.2">2</text>
<text x="88.3" y="147.8">3</text>
<text x="93" y="146.5">2</text>
<text x="93" y="149.1">3</text>
<text x="50" y="150.3">2</text>
<text x="50" y="155.4">4</text>
<text x="50.1" y="152.9">3</text>
<text x="54.9" y="151.6">2</text>
<text x="54.9" y="154.1">3</text>
<text x="88.1" y="150.3">4</text>
<text x="88.1" y="155.4">6</text>
<text x="88.2" y="152.9">5</text>
<text x="93" y="151.6">4</text>
<text x="93" y="154.1">5</text>
<text x="50" y="160.5">6</text>
<text x="50" y="157.9">5</text>
<text x="54.9" y="156.7">4</text>
<text x="54.9" y="159.2">5</text>
<text x="54.9" y="161.8">6</text>
<text x="88.2" y="157.9">7</text>
<text x="88.2" y="160.5">8</text>
<text x="93" y="156.7">6</text>
<text x="93" y="159.2">7</text>
<text x="93" y="161.8">8</text>
<text x="4" y="178.3">D</text>
<text x="201.9" y="178.3">Title</text>
<text x="291.4" y="178.3">D</text>
<text x="201.9" y="185.9">Size</text>
<text x="214.6" y="185.9">Number</text>
<text x="265.5" y="185.9">Revision</text>
<text x="203.2" y="189.7">A4</text>
<text x="201.9" y="193.5">Date:</text>
<text x="201.9" y="196.1">File:</text>
<text x="213.3" y="193.5">7-06-2026</text>
<text x="213.4" y="196.1">C:\Users\..\Sheet1.SchDoc</text>
<text x="252.8" y="193.5">Sheet</text>
<text x="252.8" y="196.1">Drawn By: M. Gallenero</text>
<text x="259.6" y="193.5">of</text>
<text x="37.9" y="199.9">1</text>
<text x="110.9" y="199.9">2</text>
<text x="184.1" y="199.9">3</text>
<text x="257.1" y="199.9">4</text>
</g>
<g font-size="2.3" fill="#800000">
<text x="204" y="35.9">+12</text>
<text x="98.9" y="40.9">SW_OUT</text>
<text x="163.9" y="38.4">+5</text>
<text x="31" y="51.1">+12</text>
<text x="203.3" y="56.2">GND</text>
<text x="63.2" y="63.8">SW_OUT</text>
<text x="204" y="63.8">+12</text>
<text x="30.3" y="81.6">GND</text>
<text x="109.1" y="81.6">GND</text>
<text x="129.5" y="81.6">GND</text>
<text x="203.3" y="84.2">GND</text>
<text x="37.8" y="107.1">N-C</text>
<text x="81.1" y="107.1">A4</text>
<text x="37.8" y="109.6">IOREF</text>
<text x="37.8" y="112.1">RESET</text>
<text x="81.1" y="109.6">A5</text>
<text x="81.1" y="112.1">AREF</text>
<text x="31.6" y="114.7">+5</text>
<text x="37.8" y="114.7">3.3V</text>
<text x="81.1" y="117.3">D13</text>
<text x="81.1" y="119.8">D12</text>
<text x="71" y="122.3">GND</text>
<text x="81.1" y="122.3">D11</text>
<text x="81.1" y="124.9">D10</text>
<text x="30.3" y="130">GND</text>
<text x="81.1" y="127.4">D9</text>
<text x="81.1" y="130">D8</text>
<text x="76" y="142.7">D7</text>
<text x="37.8" y="147.8">A0</text>
<text x="76" y="145.2">D6</text>
<text x="76" y="147.8">D5</text>
<text x="37.8" y="150.3">A1</text>
<text x="37.8" y="152.9">A2</text>
<text x="37.8" y="155.4">A3</text>
<text x="76" y="150.3">D4</text>
<text x="76" y="152.9">D3</text>
<text x="76" y="155.4">D2</text>
<text x="37.8" y="157.9">A4</text>
<text x="37.8" y="160.5">A5</text>
<text x="76" y="157.9">D1</text>
<text x="76" y="160.5">D0</text>
</g>
<g font-size="2.3" fill="#000080">
<text x="119.7" y="39.7">L1</text>
<text x="213.4" y="38.4">D1</text>
<text x="81.1" y="51.1">U1</text>
<text x="119.5" y="50.8">Cbst</text>
<text x="132.7" y="53.4">Rfbt</text>
<text x="213.4" y="51.1">MKRAWT-00-0000-0D0HG235H</text>
<text x="147.4" y="59.5">Cout1</text>
<text x="160.2" y="59.5">Cout2</text>
<text x="43.2" y="68.7">Cin1</text>
<text x="55.9" y="68.7">Cin2</text>
<text x="81.1" y="68.9">TPS562201DDCR</text>
<text x="132.7" y="68.7">Rfbb</text>
<text x="213.4" y="66.4">D2</text>
<text x="213.4" y="79.1">MKRAWT-00-0000-0D0HG235H</text>
<text x="53.1" y="104.5">J1</text>
<text x="96.3" y="104.5">J3</text>
<text x="53.1" y="130">8-Pin Header</text>
<text x="96.3" y="135">10-Pin Header</text>
<text x="91.2" y="140.1">J4</text>
<text x="53.1" y="145.2">J2</text>
<text x="53.1" y="165.6">6-Pin Header</text>
<text x="91.2" y="165.6">8-Pin Header</text>
</g>
</svg>
